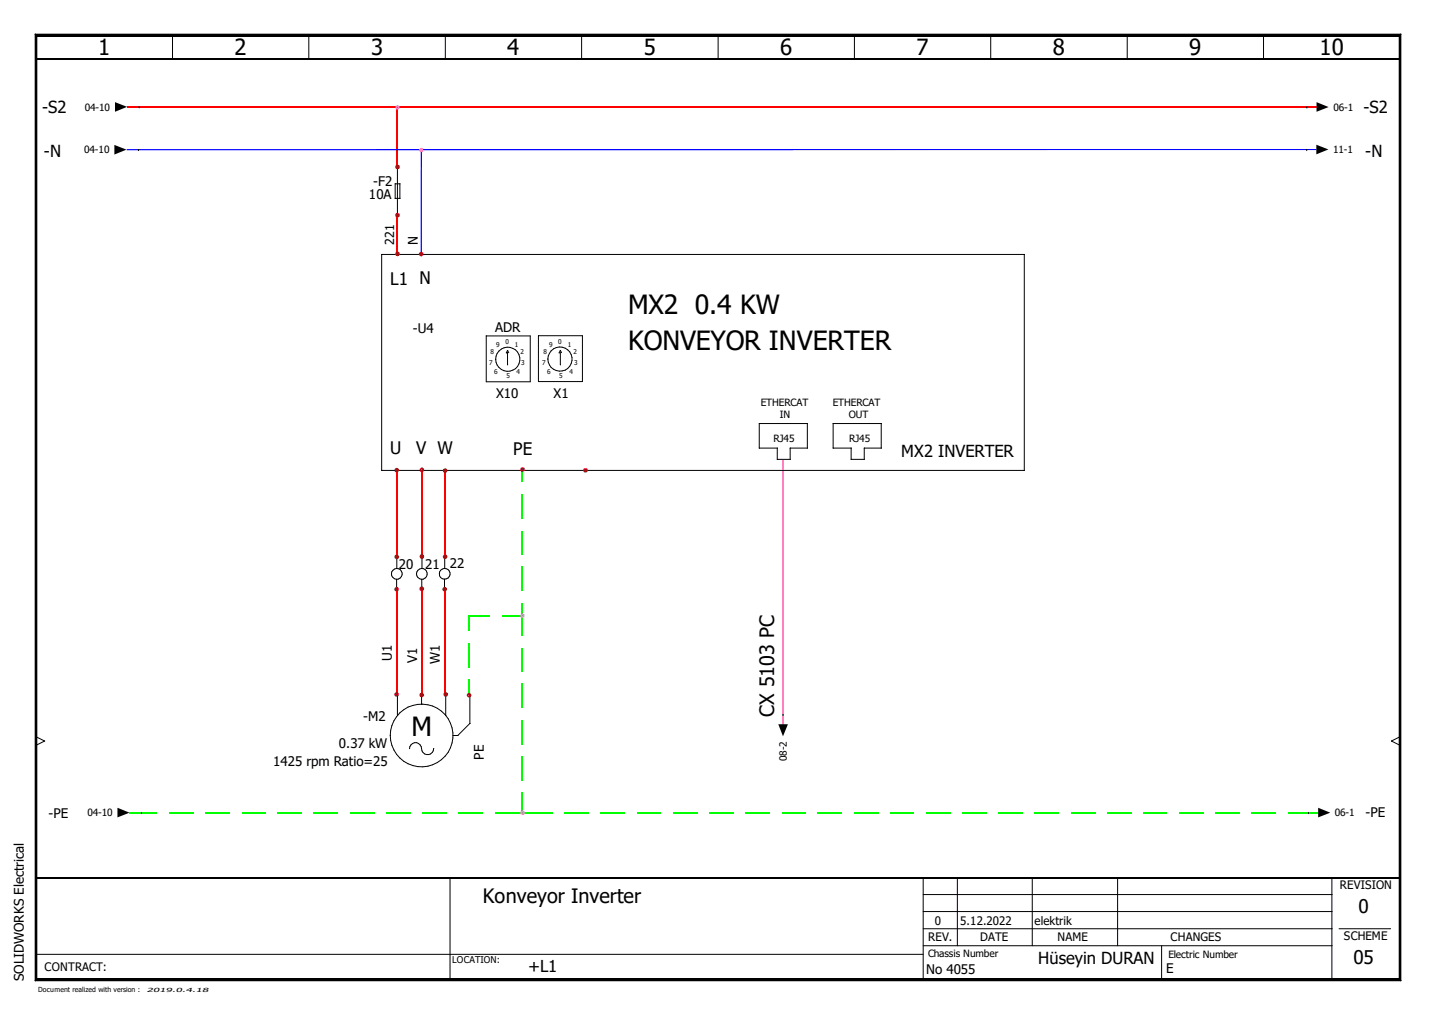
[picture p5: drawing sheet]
<svg xmlns="http://www.w3.org/2000/svg" width="297mm" height="210mm" viewBox="0 0 297 210" stroke-linecap="round" stroke-linejoin="round" font-family="sans-serif">
<path d="M.1 0h296.8v209.8h-296.8z" fill="none" stroke="#fff" stroke-width=".21"/>
<g fill="none" stroke="#000" stroke-width=".21">
<path d="M7.3 7.1l.3 .4zM7.3 7.1h282.5zM7.3 7.1v195.7zM7.3 7.1h282.5v195.7h-282.5zM7.6 7.5h281.8zM7.6 7.5v194.9zM7.6 7.5h281.8v194.9h-281.8zM35.7 7.2v5M63.9 7.2v5M92.2 7.2l-.1 5M120.4 7.2l-.1 5M148.6 7.2l-.1 5"/>
<path d="M176.8 7.2l-.1 5M205 7.2l-.1 5M233.2 7.2v5M261.4 7.2v5M289.4 7.5v194.9zM289.8 7.1l-.4 .4zM289.8 7.1v195.7zM28.7 30.9h.1M28.8 22.1h.1M81.7 38h1v3h-1zM82.2 34.5l.1 10M270.3 30.9h.1"/>
<path d="M270.3 22.1h.1M211.9 52.6v44.7M211.9 52.6h-133v44.7h133M100.6 69.5h9.1v9.5h-9.1zM102.5 74.3h.1M105 72.5l-.2 .5M105 72.5h.1M105 72.9v2.5M105 72.5l.2 .4M111.4 69.4h9.1v9.5h-9.1zM113.3 74.3h.1M115.9 72.5l-.2 .5"/>
<path d="M115.9 72.5l.3 .4M115.9 72.5h.1M115.9 72.9v2.5M160.8 92.7v2.3h2.6v-2.3h3.6M167 87.6v5.1M167 87.6h-9.9v5.1h3.7M182.3 87.6v5.1M182.3 87.6h-10v5.1h3.8v2.3h2.7M182.3 92.7h-3.5v2.3M81 118.7a1.17 1.17 0 0 0 1 1.1M81 118.7a1.12 1.12 0 0 1 1.2-1.1 1.12 1.12 0 0 1 1 1.2 1.12 1.12 0 0 1-1.2 1M81 118.7h.1"/>
<path d="M82 119.8v1.8M82 119.8h.1M82.1 115.2v2.4M86.1 118.7h.1M87.3 119.8l-.1 1.8M87.3 115.2v2.4M90.9 118.7h.1M92 119.8l-.1 1.8M92 115.2v2.4M7.4 152.4l1.8 .8M9.2 153.2l-1.7 .9M9.2 153.2h.1"/>
<path d="M80.7 152.1h.1M82.2 143.6l.1 4.4M84.7 154.8a1.23 1.23 0 0 1 1.3-1.2 1.23 1.23 0 0 1 1.2 1.2 1.25 1.25 0 0 0 1.3 1.3 1.25 1.25 0 0 0 1.2-1.3M87.2 143.6v2M89.7 154.8h.1M92.2 143.6v4.4M93.7 152.1h1M97.2 149.6l-2.5 2.5M97.2 149.6h.1M97.2 143.6v6M162 147.8h.1M287.8 153.2l1.8 .9"/>
<path d="M287.8 153.2h.1M289.6 152.4l-1.8 .8M29.3 168.1h.1M270.6 168.1h.1M7.4 197.4h183.6M93.1 181.5v21.1M191 195.6h84.5M191 192.1h84.5M191 188.5h84.5M191 185h84.5M191 181.5v21.1M198.1 181.5l-.1 14.1"/>
<path d="M213.6 181.5l-.1 14.1M231.2 181.5v14.1M240.3 195.6v7M275.5 181.5h.1M275.5 181.5v21.1M277 192.1h10.6M7.3 202.8h282.5zM7.6 202.4l-.3 .4zM7.6 202.4h281.8zM289.4 202.4l.4 .4z"/>
<circle cx="105" cy="74.3" r="2.5"/>
<circle cx="115.8" cy="74.3" r="2.51"/>
<circle cx="87.3" cy="118.7" r="1.12"/>
<circle cx="92" cy="118.7" r="1.11"/>
<circle cx="87.2" cy="152.1" r="6.5"/>
</g>
<path d="M7.3 7.3h282.5M7.3 202.6h282.5" fill="none" stroke="#000" stroke-width=".38"/>
<path d="M7.3 7.1l.3 .4zM289.8 7.1l-.4 .4zM23.7 30l2.5 .9-2.5 1.1zM23.8 21.1l2.5 1-2.5 1zM272.3 29.9l2.5 1-2.5 1zM272.3 21.1l2.5 1-2.5 1zM161 149.8h2l-1 2.5zM24.3 167l2.5 1.1-2.5 .9zM272.7 167l2.5 1.1-2.5 .9zM7.6 202.4l-.3 .4zM289.4 202.4l.4 .4z" fill="#000"/>
<path d="M7.4 7.1v195.7M7.4 12.2h282.2M289.6 7.1v195.7M7.4 181.5h282.2" fill="none" stroke="#000" stroke-width=".34"/>
<g fill="none" stroke="#0f0" stroke-width=".25">
<path d="M108.1 97.1v2.6M108.1 102.2v5M108.1 109.7v5M108.1 117.2v5M97 133.1v4.9M101.3 127.3h-4.3v3.3M103.8 127.3h4.3M108.1 124.7v6.8M108.1 134v4.9M97 140.5v3.3M108.1 141.4v5M108.1 148.9v5"/>
<path d="M108.1 156.4v5M26.8 168.1h5.7M35 168.1h5M42.5 168.1h5M50 168.1h4.9M57.4 168.1h5M64.9 168.1h5M72.4 168.1h5M79.9 168.1h5M87.4 168.1h5M94.9 168.1h5M102.4 168.1h11.9"/>
<path d="M108.1 163.9v4.2M116.8 168.1h5M124.3 168.1h5M131.8 168.1h4.9M139.2 168.1h5M146.7 168.1h5M154.2 168.1h5M161.7 168.1h5M169.2 168.1h5M176.7 168.1h4.9M184.1 168.1h5M191.6 168.1h5"/>
<path d="M199.1 168.1h5M206.6 168.1h5M214 168.1h5M221.5 168.1h5M229 168.1h5M236.5 168.1h5M244 168.1h5M251.5 168.1h5M258.9 168.1h5M266.4 168.1h6.3"/>
</g>
<path d="M162 95.1v54.7" fill="none" stroke="#ff7fbf" stroke-width=".3"/>
<path d="M87.1 31.1v21.4" fill="none" stroke="#00f" stroke-width=".3"/>
<path d="M26.2 22.1h246.1M82.2 22.2v12.3M82.2 44.5v8M82.1 97.2v17.9M87.3 97.2v17.9M92.1 97.3v17.8M82 121.9v21.7M87.2 121.8v21.9M92 121.8v21.8" fill="none" stroke="#f00" stroke-width=".25"/>
<path d="M26.2 30.9h246.1" fill="none" stroke="#00f" stroke-width=".25"/>
<g fill="#a50000">
<path d="M121.5 96.9l.1 .4h-.4z"/>
<path d="M121.1 96.8l.4 .1-.3 .3z"/>
<path d="M120.7 96.9l.4-.1v.4z"/>
<path d="M120.7 96.9l.4 .4h-.5z"/>
<path d="M120.6 97.3h.5l-.4 .3z"/>
<path d="M121.1 97.3v.4l-.4-.1z"/>
<path d="M121.1 97.3l.4 .3-.4 .1z"/>
<path d="M121.2 97.3h.4l-.1 .3z"/>
</g>
<g fill="#ff7fdf">
<path d="M108.1 168l.4-.3 .1 .4z"/>
<path d="M108.1 167.6l.4 .1-.4 .3z"/>
<path d="M107.7 167.7l.4-.1v.4z"/>
<path d="M107.7 167.7l.3 .4h-.4z"/>
<path d="M107.6 168.1h.4l-.3 .3z"/>
<path d="M108 168.1l.1 .5-.4-.2z"/>
<path d="M108.1 168.1l.4 .3-.4 .2z"/>
<path d="M108.1 168.1h.5l-.1 .3z"/>
<path d="M108.1 127.3l.4-.3 .1 .3z"/>
<path d="M108.1 126.8l.4 .2-.4 .3z"/>
<path d="M107.7 127l.4-.2v.5z"/>
<path d="M107.7 127l.3 .3h-.4z"/>
<path d="M107.6 127.3h.4l-.3 .4z"/>
<path d="M108 127.3l.1 .5-.4-.1z"/>
<path d="M108.1 127.4l.4 .3-.4 .1z"/>
<path d="M108.1 127.3h.5l-.1 .4z"/>
</g>
<g fill="#a50000">
<path d="M108.5 96.7l.1 .4h-.5z"/>
<path d="M108.1 96.6l.4 .1-.4 .4z"/>
<path d="M107.7 96.7l.4-.1-.1 .5z"/>
<path d="M107.7 96.7l.3 .4h-.4z"/>
<path d="M107.6 97.1h.4l-.3 .4z"/>
<path d="M108 97.1l.1 .5-.4-.1z"/>
<path d="M108.1 97.2l.4 .3-.4 .1z"/>
<path d="M108.1 97.1h.5l-.1 .4z"/>
<path d="M97.4 143.4l.1 .4h-.4z"/>
<path d="M97 143.3l.4 .1-.3 .3z"/>
<path d="M96.7 143.4l.3-.1v.4z"/>
<path d="M96.7 143.4l.3 .4h-.5z"/>
<path d="M96.5 143.8h.5l-.3 .3z"/>
<path d="M97 143.8v.5l-.3-.2z"/>
<path d="M97 143.8l.4 .3-.4 .2z"/>
<path d="M97.1 143.8h.4l-.1 .3z"/>
<path d="M92.5 143.3l.2 .3h-.5z"/>
<path d="M92.2 143.1l.3 .2-.3 .3z"/>
<path d="M91.9 143.3l.3-.2v.5z"/>
<path d="M91.9 143.3l.3 .3h-.5z"/>
<path d="M91.7 143.6h.5l-.3 .4z"/>
<path d="M92.2 143.6v.5l-.3-.1z"/>
<path d="M92.2 143.7l.3 .3-.3 .1z"/>
<path d="M92.2 143.6h.5l-.2 .4z"/>
<path d="M92.4 114.8l.2 .3h-.5z"/>
<path d="M92.1 114.6l.3 .2-.3 .3z"/>
<path d="M91.7 114.8l.4-.2v.5z"/>
<path d="M91.7 114.8l.3 .3h-.4z"/>
<path d="M91.6 115.1l.4 .1-.3 .3z"/>
<path d="M92 115.2l.1 .4-.4-.1z"/>
<path d="M92.1 115.2l.3 .3-.3 .1z"/>
<path d="M92.1 115.1h.5l-.2 .4z"/>
<path d="M92.1 97.3l.3-.3 .2 .3z"/>
<path d="M92.1 96.8l.3 .2-.3 .3z"/>
<path d="M91.7 97l.4-.2v.5z"/>
<path d="M91.7 97l.3 .3h-.4z"/>
<path d="M91.6 97.3l.4 .1-.3 .3z"/>
<path d="M92 97.4l.1 .4-.4-.1z"/>
<path d="M92.1 97.4l.3 .3-.3 .1z"/>
<path d="M92.1 97.3h.5l-.2 .4z"/>
<path d="M92.3 121.5l.2 .3h-.5z"/>
<path d="M92 121.4l.3 .1-.3 .3z"/>
<path d="M91.6 121.5l.4-.1v.4z"/>
<path d="M91.6 121.5l.3 .3h-.4z"/>
<path d="M91.5 121.8l.4 .1-.3 .3z"/>
<path d="M91.9 121.9l.1 .4-.4-.1z"/>
<path d="M92 121.9l.3 .3-.3 .1z"/>
<path d="M92 121.8h.5l-.2 .4z"/>
<path d="M87.3 115.1l.3-.4 .2 .4z"/>
<path d="M87.3 114.6l.3 .1-.3 .4z"/>
<path d="M86.9 114.7l.4-.1v.4z"/>
<path d="M86.9 114.7l.3 .4h-.4z"/>
<path d="M86.8 115.1h.4l-.3 .3z"/>
<path d="M87.2 115.1l.1 .5-.4-.2z"/>
<path d="M87.3 115.1l.3 .3-.3 .2z"/>
<path d="M87.3 115.1h.5l-.2 .3z"/>
<path d="M87.3 97.1l.3-.3 .2 .4z"/>
<path d="M87.3 96.6l.3 .2-.3 .3z"/>
<path d="M86.9 96.8l.4-.2v.5z"/>
<path d="M86.9 96.8l.3 .4h-.4z"/>
<path d="M86.8 97.2h.4l-.3 .3z"/>
<path d="M87.2 97.2l.1 .5-.4-.2z"/>
<path d="M87.3 97.2l.3 .3-.3 .2z"/>
<path d="M87.3 97.2h.5l-.2 .3z"/>
<path d="M87.6 143.4l.2 .3h-.5z"/>
<path d="M87.2 143.2l.4 .2-.3 .3z"/>
<path d="M86.9 143.4l.3-.2v.5z"/>
<path d="M86.9 143.4l.3 .3h-.5z"/>
<path d="M86.7 143.7l.5 .1-.3 .3z"/>
<path d="M86.9 144.1l.3-.3v.4z"/>
<path d="M87.2 143.8l.4 .3-.4 .1z"/>
<path d="M87.3 143.7h.5l-.2 .4z"/>
<path d="M87.6 121.4l.2 .4h-.5z"/>
<path d="M87.2 121.2l.4 .2-.3 .3z"/>
<path d="M86.9 121.4l.3-.2v.5z"/>
<path d="M86.9 121.4l.3 .4h-.5z"/>
<path d="M86.7 121.8h.5l-.3 .3z"/>
<path d="M87.2 121.8v.5l-.3-.2z"/>
<path d="M87.2 121.8l.4 .3-.4 .2z"/>
<path d="M87.3 121.8h.5l-.2 .3z"/>
</g>
<g fill="#ff7fdf">
<path d="M87.5 30.7l.2 .4h-.5z"/>
<path d="M87.2 30.6l.3 .1-.3 .3z"/>
<path d="M86.8 30.7l.4-.1v.4z"/>
<path d="M86.8 30.7l.3 .4h-.4z"/>
<path d="M86.7 31.1h.4l-.3 .3z"/>
<path d="M87.1 31.1l.1 .4-.4-.1z"/>
<path d="M87.2 31.1l.3 .3-.3 .1z"/>
<path d="M87.2 31.1h.5l-.2 .3z"/>
</g>
<g fill="#a50000">
<path d="M87.2 52.5l.3-.3 .1 .3z"/>
<path d="M87.1 52l.4 .2-.3 .3z"/>
<path d="M86.8 52.2l.3-.2v.5z"/>
<path d="M86.8 52.2l.3 .3h-.5z"/>
<path d="M86.6 52.5l.5 .1-.3 .3z"/>
<path d="M87.1 52.6v.4l-.3-.1z"/>
<path d="M87.1 52.6l.4 .3-.4 .1z"/>
<path d="M87.2 52.5h.4l-.1 .4z"/>
<path d="M82.3 52.5l.3-.3 .1 .3z"/>
<path d="M82.2 52l.4 .2-.3 .3z"/>
<path d="M81.9 52.2l.3-.2v.5z"/>
<path d="M81.9 52.2l.3 .3h-.5z"/>
<path d="M81.7 52.5h.5l-.3 .3z"/>
<path d="M81.9 52.8l.3-.3v.5z"/>
<path d="M82.2 52.5l.4 .3-.4 .2z"/>
<path d="M82.3 52.5h.4l-.1 .3z"/>
</g>
<g fill="#ff7fdf">
<path d="M82.3 22.2l.3-.4 .1 .4z"/>
<path d="M82.2 21.7l.4 .1-.3 .4z"/>
<path d="M81.9 21.8l.3-.1v.5z"/>
<path d="M81.9 21.8l.3 .4h-.5z"/>
<path d="M81.7 22.2l.5 .1-.3 .3z"/>
<path d="M81.9 22.6l.3-.3v.4z"/>
<path d="M82.2 22.3l.4 .3-.4 .1z"/>
<path d="M82.3 22.3l.4-.1-.1 .4z"/>
</g>
<g fill="#a50000">
<path d="M82.3 34.5l.3-.3 .1 .3z"/>
<path d="M82.2 34l.4 .2-.3 .3z"/>
<path d="M81.9 34.2l.3-.2v.5z"/>
<path d="M81.9 34.2l.3 .3h-.5z"/>
<path d="M81.7 34.5l.5 .1-.3 .3z"/>
<path d="M81.9 34.9l.3-.3v.4z"/>
<path d="M82.2 34.6l.4 .3-.4 .1z"/>
<path d="M82.3 34.6l.4-.1-.1 .4z"/>
<path d="M82.3 44.4l.3-.2 .1 .3z"/>
<path d="M82.2 44l.4 .2-.3 .2z"/>
<path d="M81.9 44.2l.3-.2v.4z"/>
<path d="M81.9 44.2l.3 .2-.5 .1z"/>
<path d="M81.7 44.5h.5l-.3 .4z"/>
<path d="M82.2 44.5v.5l-.3-.1z"/>
<path d="M82.2 44.5l.4 .4-.4 .1z"/>
<path d="M82.3 44.5h.4l-.1 .4z"/>
<path d="M82.4 114.8l.2 .3h-.5z"/>
<path d="M82.1 114.6l.3 .2-.3 .3z"/>
<path d="M81.7 114.8l.4-.2v.5z"/>
<path d="M81.7 114.8l.3 .3h-.4z"/>
<path d="M81.6 115.1l.4 .1-.3 .3z"/>
<path d="M81.7 115.5l.4-.3v.5z"/>
<path d="M82.1 115.2l.3 .3-.3 .2z"/>
<path d="M82.1 115.1h.5l-.2 .4z"/>
<path d="M82.1 97.2l.3-.3 .2 .3z"/>
<path d="M82.1 96.7l.3 .2-.3 .3z"/>
<path d="M81.7 96.9l.4-.2v.5z"/>
<path d="M81.7 96.9l.3 .3h-.4z"/>
<path d="M81.6 97.2l.4 .1-.3 .3z"/>
<path d="M81.7 97.6l.4-.3v.4z"/>
<path d="M82.1 97.3l.3 .3-.3 .1z"/>
<path d="M82.1 97.2h.5l-.2 .4z"/>
<path d="M82.4 143.3l.1 .3h-.4z"/>
<path d="M82 143.1l.4 .2-.3 .3z"/>
<path d="M81.7 143.3l.3-.2v.5z"/>
<path d="M81.7 143.3l.3 .3h-.5z"/>
<path d="M81.5 143.6h.5l-.3 .4z"/>
<path d="M82 143.6v.5l-.3-.1z"/>
<path d="M82 143.7l.4 .3-.4 .1z"/>
<path d="M82.1 143.6h.4l-.1 .4z"/>
<path d="M82.4 121.5l.1 .4h-.4z"/>
<path d="M82 121.4l.4 .1-.3 .3z"/>
<path d="M81.7 121.5l.3-.1v.4z"/>
<path d="M81.7 121.5l.3 .4h-.5z"/>
<path d="M81.5 121.9h.5l-.3 .3z"/>
<path d="M82 121.9v.4l-.3-.1z"/>
<path d="M82.1 121.9l.3 .3-.4 .1z"/>
<path d="M82.1 121.9h.4l-.1 .3z"/>
</g>
<g font-size="5.5">
<text x="130" y="65">MX2 0.4 KW</text>
<text x="130" y="72.5">KONVEYOR INVERTER</text>
<text x="85.1" y="152.1">M</text>
</g>
<g font-size="4.6">
<text x="20.3" y="11.3">1</text>
<text x="48.5" y="11.3">2</text>
<text x="76.7" y="11.3">3</text>
<text x="104.9" y="11.3">4</text>
<text x="133.2" y="11.3">5</text>
<text x="161.4" y="11.3">6</text>
<text x="189.6" y="11.3">7</text>
<text x="217.8" y="11.3">8</text>
<text x="246" y="11.3">9</text>
<text x="273" y="11.3">10</text>
</g>
<g font-size="4.1">
<text x="160.1" y="148.4" transform="rotate(-90 160.1 148.4)">CX 5103 PC</text>
<text x="99.9" y="186.6">Konveyor Inverter</text>
</g>
<g font-size="3.9">
<text x="281" y="188.8">0</text>
<text x="279.9" y="199.4">05</text>
</g>
<g font-size="3.6">
<text x="80.7" y="58.8">L1 N</text>
<text x="80.7" y="94">U</text>
<text x="86.1" y="94">V W</text>
<text x="106.1" y="94.1">PE</text>
</g>
<g font-size="3.4">
<text x="8.7" y="23.4">-S2</text>
<text x="282" y="23.4">-S2</text>
<text x="9.1" y="32.5">-N</text>
<text x="282.4" y="32.5">-N</text>
<text x="186.4" y="94.4">MX2 INVERTER</text>
<text x="109.3" y="201.1">+L1</text>
<text x="214.8" y="199.4">Hüseyin DURAN</text>
</g>
<g font-size="2.7">
<text x="76.3" y="41.2">10A</text>
<text x="77.2" y="38.6">-F2</text>
<text x="86.4" y="50.7" transform="rotate(-90 86.4 50.7)">N</text>
<text x="85.4" y="68.9">-U4</text>
<text x="102.4" y="68.7">ADR</text>
<text x="102.6" y="82.3">X10</text>
<text x="114.5" y="82.4">X1</text>
<text x="82.5" y="117.6">20</text>
<text x="88" y="117.6">21</text>
<text x="93" y="117.6">22</text>
<text x="81.1" y="136.7" transform="rotate(-90 81.1 136.7)">U1</text>
<text x="86.3" y="137.1" transform="rotate(-90 86.3 137.1)">V1</text>
<text x="91" y="137.3" transform="rotate(-90 91 137.3)">W1</text>
<text x="75.1" y="149.1">-M2</text>
<text x="70.1" y="154.8">0.37 kW</text>
<text x="56.5" y="158.3">1425 rpm Ratio=25</text>
<text x="100.1" y="157.1" transform="rotate(-90 100.1 157.1)">PE</text>
<text x="10" y="169.1">-PE</text>
<text x="282.4" y="168.9">-PE</text>
<text x="4.9" y="202.8" transform="rotate(-90 4.9 202.8)">SOLIDWORKS Electrical</text>
<text x="191.6" y="201.5">No 4055</text>
<text x="241.2" y="201.3">E</text>
</g>
<text font-size="2.6" x="81.5" y="50.6" transform="rotate(-90 81.5 50.6)">221</text>
<g font-size="2.4">
<text x="277.2" y="183.8">REVISION</text>
<text x="193.4" y="191.3">0</text>
<text x="198.6" y="191.3">5.12.2022</text>
<text x="214" y="191.3">elektrik</text>
<text x="192" y="194.7">REV.</text>
<text x="202.7" y="194.7">DATE</text>
<text x="218.7" y="194.7">NAME</text>
<text x="242.1" y="194.7">CHANGES</text>
<text x="278" y="194.4">SCHEME</text>
<text x="9.2" y="200.9">CONTRACT:</text>
</g>
<g font-size="2.1">
<text x="17.5" y="22.9">04-10</text>
<text x="275.8" y="22.9">06-1</text>
<text x="17.4" y="31.7">04-10</text>
<text x="275.8" y="31.7">11-1</text>
<text x="157.3" y="83.9">ETHERCAT</text>
<text x="172.3" y="83.9">ETHERCAT</text>
<text x="161.3" y="86.4">IN</text>
<text x="175.6" y="86.4">OUT</text>
<text x="160" y="91.3">RJ45</text>
<text x="175.7" y="91.3">RJ45</text>
<text x="162.7" y="157.4" transform="rotate(-90 162.7 157.4)">08-2</text>
<text x="18.1" y="168.8">04-10</text>
<text x="276.1" y="168.8">06-1</text>
<text x="192" y="198">Chassis Number</text>
<text x="241.7" y="198.1">Electric Number</text>
</g>
<text font-size="1.9" x="93.6" y="199.2">LOCATION:</text>
<g font-size="1.4">
<text x="102.7" y="71.8">9</text>
<text x="104.6" y="71.2">0</text>
<text x="106.5" y="71.8">1</text>
<text x="113.6" y="71.8">9</text>
<text x="115.5" y="71.2">0</text>
<text x="117.5" y="71.8">1</text>
<text x="101.2" y="75.5">7</text>
<text x="101.5" y="73.2">8</text>
<text x="102.2" y="77.3">6</text>
<text x="106.8" y="77.3">4</text>
<text x="107.7" y="73.2">2</text>
<text x="107.8" y="75.5">3</text>
<text x="112.2" y="75.5">7</text>
<text x="112.4" y="73.2">8</text>
<text x="113.2" y="77.3">6</text>
<text x="117.8" y="77.3">4</text>
<text x="118.6" y="73.2">2</text>
<text x="118.8" y="75.5">3</text>
<text x="104.8" y="78.1">5</text>
<text x="115.7" y="78.1">5</text>
<text x="7.9" y="205.2">Document realized with version :</text>
</g>
<text font-size="1.2" x="30.3" y="205.1">2019.0.4.18</text>
</svg>
